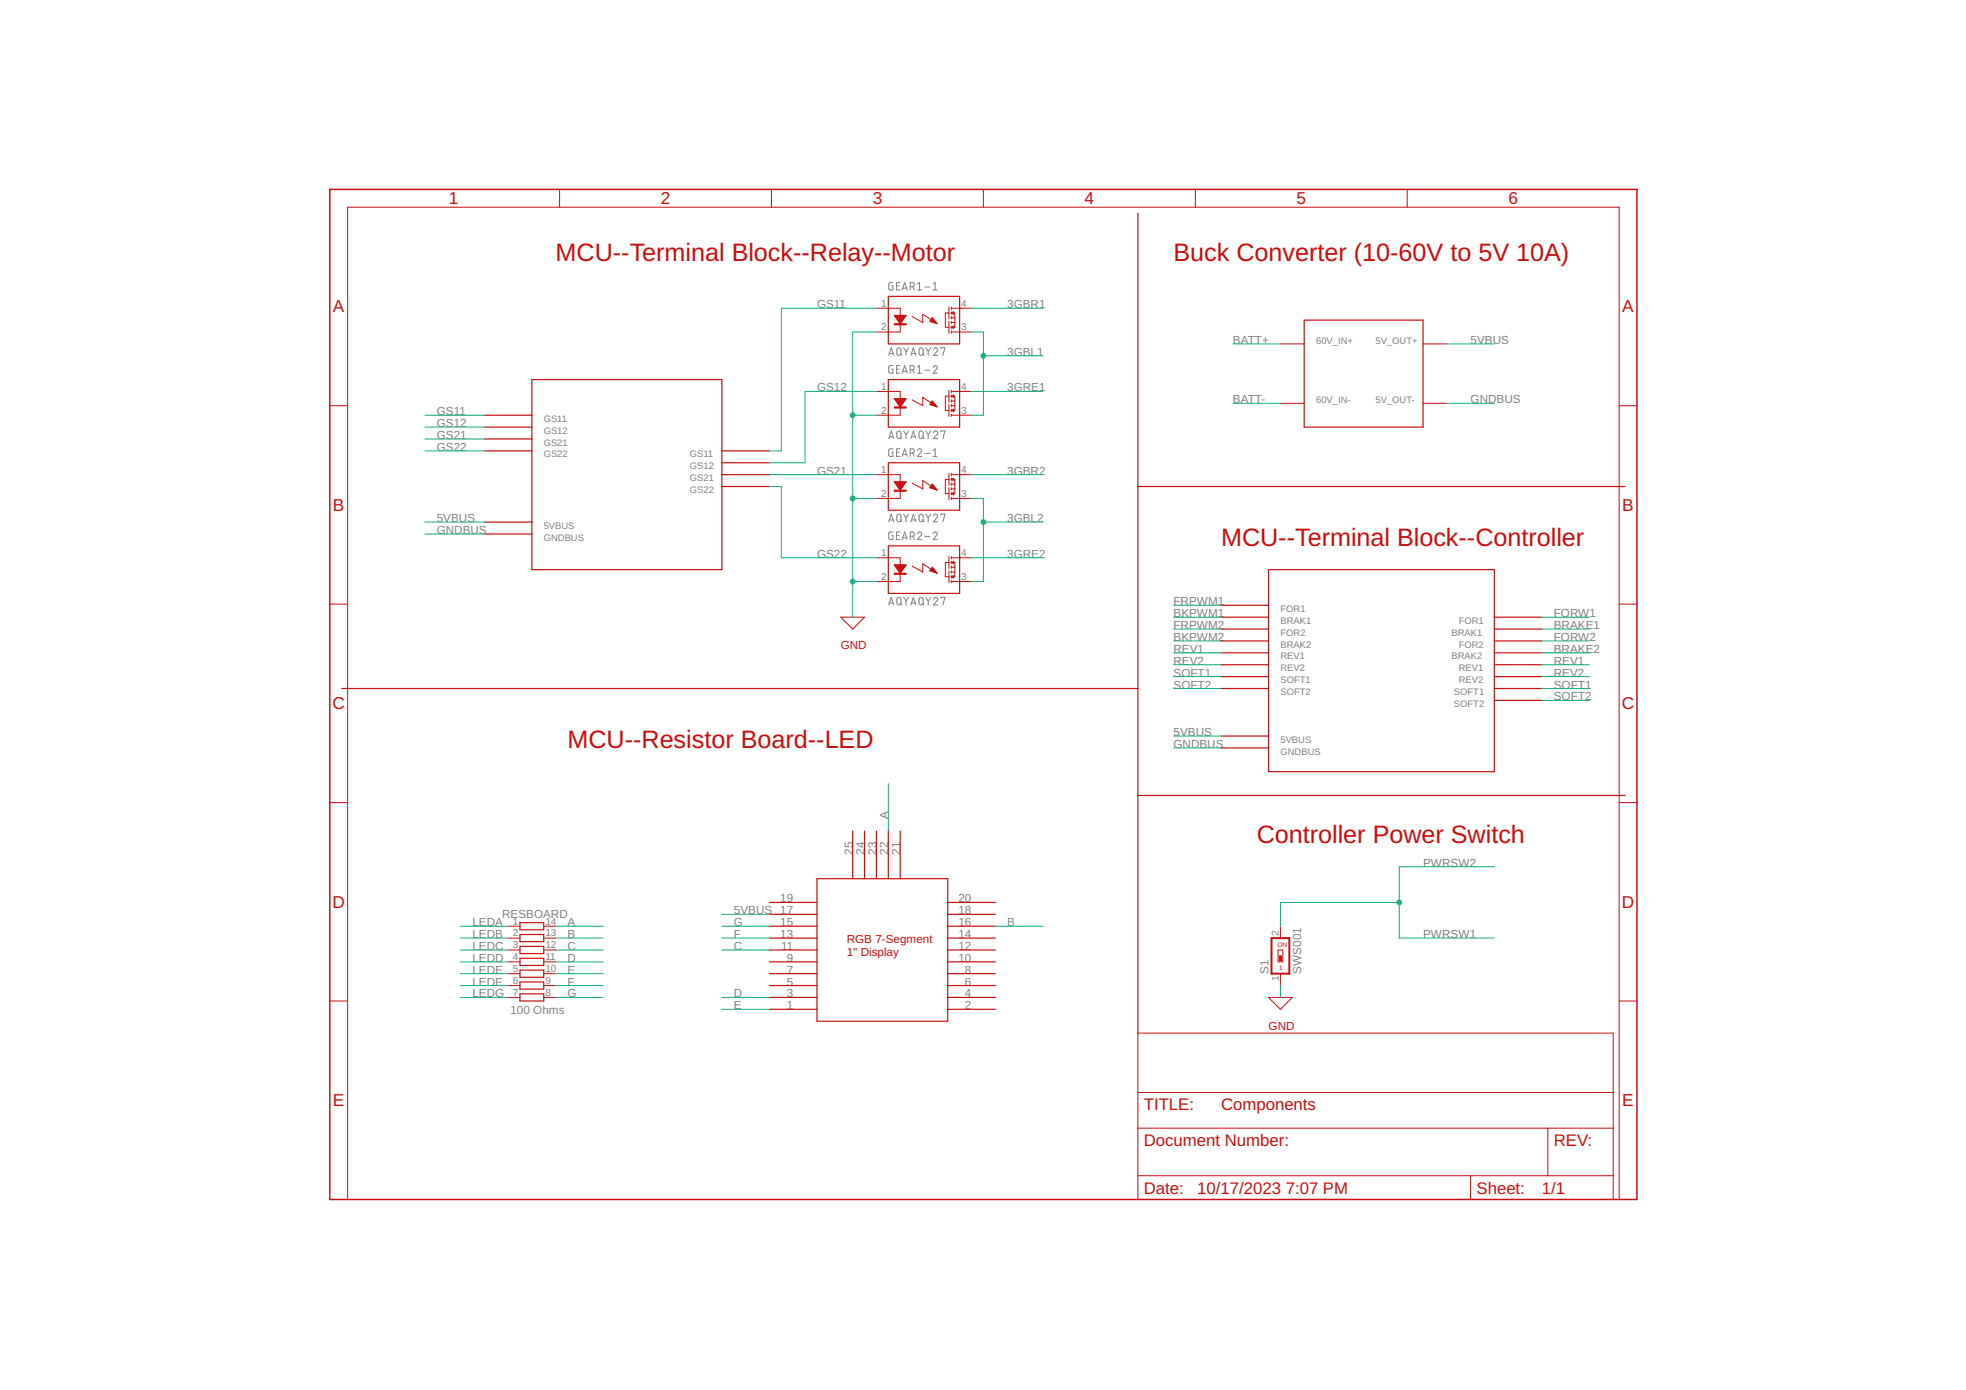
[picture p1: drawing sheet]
<svg xmlns="http://www.w3.org/2000/svg" width="420mm" height="297mm" viewBox="0 0 420 297" stroke-linecap="round" stroke-linejoin="round" font-family="sans-serif">
<g fill="none" stroke="#808080" stroke-width=".21">
<path d="M189.9 75.9l.6-1.6 .5 1.6M190.1 75.5h.8M190.8 60.4h-.7l-.2 .2v1l.2 .4h.7v-.9h-.2M190.8 78.1h-.5l-.4 .3v1l.2 .3 .7 .1v-.9h-.2M191.6 61.1h.5M191.6 78.9h.5M191.8 74.5l.3-.2 .3 .2 .2 1a.44 .44 0 0 1-.5 .4 .44 .44 0 0 1-.4-.4zM192.3 60.4h-.7v1.6h.7M192.3 78.1h-.7v1.7h.7M192.4 75.6l.3 .3M192.8 62l.5-1.6 .6 1.6M192.8 79.8l.5-1.7 .6 1.7"/>
<path d="M192.9 61.6h.8M192.9 79.4h.8M193.1 74.3l.5 .8M193.6 75.1v.8M194.2 74.3l-.6 .8M194.5 61.3h.5a.44 .44 0 0 0 .4-.5 .44 .44 0 0 0-.4-.4h-.5v1.6M194.5 79h.5a.46 .46 0 0 0 .4-.4 .46 .46 0 0 0-.4-.5h-.5v1.7M194.7 75.9l.5-1.6 .5 1.6M194.8 75.5h.8M195.1 61.3l.3 .7M195.1 79l.3 .8M196.1 62h.9"/>
<path d="M196.1 60.7l.4-.3v1.6M196.1 78.5l.4-.4v1.7M196.1 79.8h.9M196.5 74.5l.3-.2 .4 .2 .1 1a.44 .44 0 0 1-.5 .4 .44 .44 0 0 1-.4-.4zM197.1 75.6l.4 .3M197.7 61.3h1M197.7 79.1h1M197.8 74.3l.6 .8M198.4 75.1v.8M198.9 74.3l-.5 .8M199.4 78.5a.44 .44 0 0 1 .6-.3 .44 .44 0 0 1 .2 .7l-.8 .9h.9M199.4 62h.9"/>
<path d="M199.4 60.7l.5-.3v1.6M199.5 74.7a.45 .45 0 0 1 .6-.4 .45 .45 0 0 1 .2 .8l-.8 .8h.9M201.1 74.5v-.2h.9l-.5 1.6M189.9 93.7l.6-1.6 .5 1.6M190.1 93.3h.8M190.8 95.9h-.5l-.4 .2v1.1l.2 .3h.7v-.9h-.2M191.6 96.6h.5M191.8 92.2l.3-.1 .3 .1 .2 1.1a.44 .44 0 0 1-.5 .4 .44 .44 0 0 1-.4-.4zM192.3 95.9h-.7v1.6h.7M192.4 93.4l.3 .3M192.8 97.5l.5-1.6 .6 1.6M192.9 97.1h.8"/>
<path d="M193.1 92.1l.5 .8M193.6 92.9v.8M194.2 92.1l-.6 .8M194.5 96.8h.5a.46 .46 0 0 0 .4-.4 .46 .46 0 0 0-.4-.5h-.5v1.6M194.7 93.7l.5-1.6 .5 1.6M194.8 93.3h.8M195.1 96.8l.3 .7M196.1 96.3a.44 .44 0 0 1 .6-.4 .44 .44 0 0 1 .1 .7l-.7 .9h.9M196.5 92.2l.3-.1 .4 .1 .1 1.1a.44 .44 0 0 1-.5 .4 .44 .44 0 0 1-.4-.4zM197.1 93.4l.4 .3M197.7 96.9h1M197.8 92.1l.6 .8"/>
<path d="M198.4 92.9v.8M198.9 92.1l-.5 .8M199.4 96.3l.5-.4v1.6M199.4 97.5h.9M199.5 92.5a.44 .44 0 0 1 .6-.4 .44 .44 0 0 1 .2 .7l-.8 .9h.9M201.1 92.3v-.2h.9l-.5 1.6M189.9 111.5l.6-1.6 .5 1.6M190.1 111.1h.8M190.8 113.7h-.7l-.2 .2v1.1l.2 .3h.7v-.9h-.2M191.6 114.4h.5M191.8 110l.3-.1 .3 .1 .2 1.1a.44 .44 0 0 1-.5 .4 .44 .44 0 0 1-.4-.4zM192.3 113.7h-.7v1.6h.7"/>
<path d="M192.4 111.1l.3 .4M192.8 115.3l.5-1.6 .6 1.6M192.9 114.9h.8M193.1 109.9l.5 .7M193.6 110.6v.9M194.2 109.9l-.6 .7M194.5 114.6h.5a.46 .46 0 0 0 .4-.5 .46 .46 0 0 0-.4-.4h-.5v1.6M194.7 111.5l.5-1.6 .5 1.6M194.8 111.1h.8M195.1 114.6l.3 .7M196.1 114a.44 .44 0 0 1 .6-.3 .44 .44 0 0 1 .1 .7l-.7 .9h.9M196.5 110l.3-.1 .4 .1 .1 1.1a.44 .44 0 0 1-.5 .4 .44 .44 0 0 1-.4-.4z"/>
<path d="M197.1 111.1l.4 .4M197.7 114.7h1M197.8 109.9l.6 .7M198.4 110.6v.9M198.9 109.9l-.5 .7M199.4 114a.44 .44 0 0 1 .6-.3 .44 .44 0 0 1 .2 .7l-.8 .9h.9M199.5 110.2a.44 .44 0 0 1 .6-.3 .44 .44 0 0 1 .2 .7l-.8 .9h.9M201.1 110.1v-.2h.9l-.5 1.6M189.9 129.3l.6-1.6 .5 1.6M190.1 128.9h.8M191.8 127.8l.3-.1 .3 .1 .2 1a.44 .44 0 0 1-.5 .5 .44 .44 0 0 1-.4-.5zM192.4 128.9l.3 .4"/>
<path d="M193.1 127.7l.5 .7M193.6 128.4v.9M194.2 127.7l-.6 .7M194.7 129.3l.5-1.6 .5 1.6M194.8 128.9h.8M196.5 127.8l.3-.1 .4 .1 .1 1a.44 .44 0 0 1-.5 .5 .44 .44 0 0 1-.4-.5zM197.1 128.9l.4 .4M197.8 127.7l.6 .7M198.4 128.4v.9M198.9 127.7l-.5 .7M199.5 128a.44 .44 0 0 1 .6-.3 .44 .44 0 0 1 .2 .7l-.8 .9h.9M201.1 127.8v-.1h.9l-.5 1.6"/>
</g>
<g fill="none" stroke="#c90d0c" stroke-width=".25">
<path d="M243.2 45.6v175.2M189.8 63.3h15.3v10.2h-15.3zM278.7 68.4h25.4v22.9h-25.4zM103.5 91.3h10.2M103.5 88.7h10.2M103.5 93.8h10.2M103.5 96.4h10.2M113.7 81.1h40.6v40.6h-40.6zM154.3 96.4h10.1M154.3 98.9h10.1M189.8 81.1h15.3v10.2h-15.3zM189.8 98.9h15.3v10.1h-15.3z"/>
<path d="M103.5 111.6h10.2M103.5 114.1h10.2M154.3 104h10.1M154.3 101.4h10.1M189.8 116.6h15.3v10.2h-15.3zM243.2 104h104.1M261 129.3h10.1M261 131.9h10.1M261 134.4h10.1M261 137h10.1M261 139.5h10.1M271.1 121.7h48.3v43.2h-48.3z"/>
<path d="M319.4 131.9h10.1M319.4 134.4h10.1M319.4 137h10.1M319.4 139.5h10.1M73 147.1h170.2M261 142h10.1M261 157.3h10.1M261 159.8h10.1M261 144.6h10.1M261 147.1h10.1M319.4 142h10.1M319.4 144.6h10.1"/>
<path d="M319.4 147.1h10.1M319.4 149.7h10.1M182.2 177.6v10.2M184.8 177.6v10.2M187.3 177.6v10.2M189.8 177.6v10.2M192.4 177.6v10.2M243.2 170h104.1M111.1 197.2h5.1v1.5h-5.1zM111.1 199.7h5.1v1.5h-5.1zM164.4 192.8h10.2M164.4 195.4h10.2"/>
<path d="M164.4 197.9h10.2M174.6 187.8h27.9v30.4h-27.9zM202.5 192.8h10.2M202.5 195.4h10.2M202.5 197.9h10.2M111.1 202.2h5.1v1.6h-5.1zM111.1 204.8h5.1v1.5h-5.1zM111.1 207.3h5.1v1.5h-5.1zM111.1 209.8h5.1v1.6h-5.1zM111.1 212.4h5.1v1.5h-5.1zM164.4 200.5h10.2M164.4 203h10.2"/>
<path d="M164.4 205.5h10.2M164.4 208.1h10.2M164.4 210.6h10.2M164.4 213.1h10.2M164.4 215.7h10.2M202.5 200.5h10.2M202.5 203h10.2M202.5 205.5h10.2M202.5 208.1h10.2M202.5 210.6h10.2M202.5 213.1h10.2M202.5 215.7h10.2"/>
</g>
<g fill="none" stroke="#c90d0c" stroke-width=".21">
<path d="M119.6 40.5v3.8M164.9 40.5v3.8M210.2 40.5v3.8M255.5 40.5v3.8M300.7 40.5v3.8M187.3 65.9h5.1v5.1h-5.1M191.1 67.4h2.6l-1.3 1.8zM191.2 67.4h2.4M191.2 67.6h2.3M191.3 67.7h2.1M191.4 67.8h2M191.5 67.9h1.8"/>
<path d="M191.6 68h1.6M191.7 68.2h1.4M191.7 68.3h1.3M191.8 68.4h1.1M191.9 68.5h.9M192 68.6h.8M192.1 68.8h.6M192.2 68.9h.4M192.3 69h.2M192.4 69.1h.1M194.9 67.6l2.3 1.3v-1.8l3.1 2.1M198.7 68.7l1.6 .5"/>
<path d="M198.8 68.6h1M198.8 68.5h.9M198.9 68.4h.7M199 68.3h.5M199 68.8h.9M199.1 68.2h.4M199.2 68h.1M199.2 67.9h.1M199.2 67.9l-.5 .8M199.2 67.9l1.1 1.3M199.4 68.9h.6M199.7 69h.4"/>
<path d="M200.1 69.1h.1M202.8 66.9h-.8v3h.8M202.8 65.6v2.6M202.8 68.7v2.5M203.3 65.6v.5M203.3 66.6v.5M203.3 67.6v.6M203.3 68.7v.5M203.3 69.7v.5M203.3 70.7v.5M203.3 66.9h.8v3h-.8M203.3 66.9l.5-.3v.5z"/>
<path d="M203.3 69.9l.5-.2v.5zM203.3 67.9h.8M203.3 68.9h.8M203.3 65.9h4.3M203.3 71h4.3M273.6 73.5h5.1M304.1 73.5h5.1M70.5 86.7h3.8M187.3 83.7h5.1v5h-5.1M191.1 85.2h2.6l-1.3 1.8zM191.2 85.3h2.4M191.3 85.4h2.2"/>
<path d="M191.4 85.5h2M191.5 85.6h1.8M191.5 85.8h1.7M191.6 85.9h1.5M191.7 86h1.4M191.8 86.1h1.2M191.9 86.3h1M192 86.4h.8M192.1 86.5h.6M192.2 86.6h.4M192.2 86.7h.3M192.3 86.8h.1"/>
<path d="M194.9 85.4l2.3 1.3v-1.8l3.1 2.1M198.8 86.4h1M198.9 86.3h.8M198.9 86.5h1M198.9 86.1h.7M199 86h.5M199.1 85.9h.3M199.2 85.8h.1M199.2 85.7l1.1 1.3-1.6-.6zM199.3 86.6h.7M199.6 86.7h.5M200 86.8h.2"/>
<path d="M202.8 83.4v2.5M202.8 86.4v2.6M202.8 84.7h-.8v3h.8M203.3 86.7h.8M203.3 83.4v.5M203.3 84.4v.5M203.3 85.4v.5M203.3 86.4v.6M203.3 87.5v.5M203.3 88.5v.5M203.3 84.7l.5-.3v.5zM203.3 87.7l.5-.2v.5z"/>
<path d="M203.3 84.7h.8v3h-.8M203.3 85.7h.8M203.3 83.7h4.3M203.3 88.7h4.3M273.6 86.2h5.1M304.1 86.2h5.1M346 86.7h3.8M187.3 101.4h5.1v5.1h-5.1M187.3 119.2h5.1v5.1h-5.1M191.1 103h2.6l-1.3 1.7zM191.2 103h2.4M191.3 103.1h2.2"/>
<path d="M191.3 103.3h2.1M191.4 103.4h1.9M191.5 103.5h1.8M191.6 103.6h1.6M191.7 103.7h1.4M191.8 103.9h1.2M191.9 104h1M191.9 104.1h.9M192 104.2h.7M192.1 104.4h.6M192.2 104.5h.4M192.3 104.6h.2"/>
<path d="M192.4 104.7h.1M194.9 103.2l2.3 1.3v-1.8l3.1 2M198.7 104.2l.5-.7 1.1 1.2M198.7 104.2l1.6 .5M198.8 104.2h1.1M198.8 104.1h1M198.9 104h.8M199 103.9h.6M199.1 103.7h.4M199.1 104.4h.9M199.1 103.6h.3M199.2 103.5h.1"/>
<path d="M199.5 104.5h.5M199.9 104.6h.3M200.2 104.7h.1M202.8 101.2v2.5M202.8 104.2v2.6M202.8 118.9v2.6M202.8 102.4h-.8v3.1h.8M203.3 101.2v.5M203.3 102.2v.5M203.3 103.2v.5M203.3 104.2v.5M203.3 105.2v.5"/>
<path d="M203.3 106.3v.5M203.3 118.9v.5M203.3 120v.5M203.3 102.4l.5-.2v.5zM203.3 105.5l.5-.3v.5zM203.3 102.4h.8v3.1h-.8M203.3 103.5h.8M203.3 104.5h.8M203.3 101.4h4.3M203.3 106.5h4.3M203.3 119.2h4.3M70.5 129.1h3.8"/>
<path d="M179.7 131.9h5.1l-2.6 2.5zM191.1 120.7h2.6l-1.3 1.8zM191.1 120.8h2.5M191.2 120.9h2.3M191.3 121h2.2M191.4 121.1h2M191.5 121.2h1.8M191.6 121.3h1.6M191.6 121.5h1.5M191.7 121.6h1.3M191.8 121.7h1.2M191.9 121.8h.9"/>
<path d="M192 122h.8M192.1 122.1h.6M192.2 122.2h.4M192.3 122.3h.2M192.3 122.4h.1M194.9 121l2.3 1.2v-1.7l3.1 2M198.7 122l1.6 .5M198.8 122h1M198.8 121.8h.9M198.9 121.7h.7M199 122.1h.9M199 121.6h.5"/>
<path d="M199.1 121.5h.3M199.2 121.3h.1M199.2 121.2l-.5 .8M199.2 121.2l1.1 1.3M199.2 121.2l.1 .1M199.3 122.2h.7M199.7 122.3h.4M200.1 122.4h.1M202.8 122v2.5M202.8 120.2h-.8v3.1h.8M203.3 121v.5M203.3 122v.5"/>
<path d="M203.3 123v.5M203.3 124v.5M203.3 120.2l.5-.2v.5zM203.3 123.3l.5-.3v.5zM203.3 120.2h.8v3.1h-.8M203.3 121.2h.8M203.3 122.2h.8M203.3 124.3h4.3M346 129.1h3.8M70.5 171.5h3.8M346 171.5h3.8M108.6 197.9h2.5"/>
<path d="M116.2 197.9h2.5M273.6 197.9v2.6M70.5 213.9h3.8M108.6 205.5h2.5M108.6 203h2.5M108.6 213.1h2.5M108.6 200.5h2.5M108.6 208.1h2.5M108.6 210.6h2.5M116.2 205.5h2.5M116.2 203h2.5M116.2 213.1h2.5"/>
<path d="M116.2 200.5h2.5M116.2 208.1h2.5M116.2 210.6h2.5M271.1 213.1h5.1l-2.6 2.6zM273.1 203h1.1v2.5h-1.1zM273.6 208.1v2.5M346 213.9h3.8M243.2 220.8h101.6v35.5h-101.6zM243.2 233.5h101.6M74.3 256.3v-212h271.7v212M243.2 241.1h101.6M243.2 251.2h101.6"/>
<path d="M314.3 251.2v5.1M330.8 241.1v10.1"/>
</g>
<path d="M70.5 40.5h279.3v215.8h-279.3z" fill="none" stroke="#c90d0c" stroke-width=".32"/>
<g fill="#c90d0c" stroke="#c90d0c" stroke-width=".21">
<path d="M191.1 69.2h2.6v.2h-2.6z"/>
<path d="M191.1 87h2.6v.2h-2.6z"/>
<path d="M191.1 104.7h2.6v.3h-2.6z"/>
<path d="M191.1 122.5h2.6v.2h-2.6z"/>
<path d="M273.4 204.3h.5v1h-.5z"/>
</g>
<path d="M271.7 200.5h3.8v7.6h-3.8z" fill="none" stroke="#c90d0c" stroke-width=".42"/>
<g fill="none" stroke="#0dab76" stroke-width=".21">
<path d="M187.3 65.9h-20.3v30.5h-2.6M187.3 71h-5.1v60.9M207.6 65.9h15.3M207.6 71h2.6v17.7h-2.6M210.2 76h12.7M263.5 73.5h10.1M309.2 73.5h10.2M90.8 96.4h12.7M90.8 88.7h12.7M90.8 91.3h12.7M90.8 93.8h12.7M182.2 88.7h5.1"/>
<path d="M187.3 83.7h-15.2v15.2h-7.7M207.6 83.7h15.3M263.5 86.2h10.1M309.2 86.2h10.2M90.8 111.6h12.7M90.8 114.1h12.7M164.4 104h2.6v15.2h20.3M164.4 101.4h22.9M182.2 106.5h5.1M207.6 101.4h15.3M207.6 119.2h15.3M207.6 106.5h2.6v17.8h-2.6"/>
<path d="M210.2 111.6h12.7M182.2 124.3h5.1M250.8 129.3h10.2M250.8 131.9h10.2M250.8 134.4h10.2M250.8 137h10.2M250.8 139.5h10.2M329.5 131.9h10.2M329.5 134.4h10.2M329.5 137h10.2M329.5 139.5h10.2M250.8 157.3h10.2"/>
<path d="M250.8 159.8h10.2M250.8 142h10.2M250.8 144.6h10.2M250.8 147.1h10.2M329.5 142h10.2M329.5 144.6h10.2M329.5 147.1h10.2M329.5 149.7h10.2M189.8 167.4v10.2M98.4 197.9h10.2M118.7 197.9h10.2M154.3 195.4h10.1"/>
<path d="M154.3 197.9h10.1M212.7 197.9h10.2M299 192.8h-25.4v5.1M319.4 185.2h-20.4v15.3h20.4M98.4 200.5h10.2M98.4 203h10.2M98.4 205.5h10.2M98.4 208.1h10.2M98.4 210.6h10.2M98.4 213.1h10.2M118.7 200.5h10.2M118.7 203h10.2"/>
<path d="M118.7 205.5h10.2M118.7 208.1h10.2M118.7 210.6h10.2M118.7 213.1h10.2M154.3 200.5h10.1M154.3 203h10.1M154.3 213.1h10.1M154.3 215.7h10.1M273.6 210.6v2.5"/>
</g>
<g fill="#0dab76" stroke="#0dab76" stroke-width=".21">
<circle cx="182.2" cy="88.7" r=".51"/>
<circle cx="182.2" cy="106.5" r=".51"/>
<circle cx="182.2" cy="124.3" r=".51"/>
<circle cx="299" cy="192.8" r=".51"/>
<circle cx="210.2" cy="76" r=".51"/>
<circle cx="210.2" cy="111.6" r=".51"/>
</g>
<g font-size="5.4" fill="#c90d0c">
<text x="118.7" y="55.7">MCU--Terminal Block--Relay--Motor</text>
<text x="250.8" y="55.7">Buck Converter (10-60V to 5V 10A)</text>
<text x="261" y="116.7">MCU--Terminal Block--Controller</text>
<text x="121.3" y="159.8">MCU--Resistor Board--LED</text>
<text x="268.6" y="180.1">Controller Power Switch</text>
</g>
<g font-size="3.7" fill="#c90d0c">
<text x="95.9" y="43.7">1</text>
<text x="141.2" y="43.7">2</text>
<text x="186.5" y="43.7">3</text>
<text x="231.8" y="43.7">4</text>
<text x="277.1" y="43.7">5</text>
<text x="322.4" y="43.7">6</text>
<text x="71.2" y="66.8">A</text>
<text x="346.7" y="66.8">A</text>
<text x="71.2" y="109.2">B</text>
<text x="346.7" y="109.2">B</text>
<text x="71.1" y="151.6">C</text>
<text x="346.6" y="151.6">C</text>
<text x="71.1" y="194">D</text>
<text x="346.6" y="194">D</text>
<text x="71.2" y="236.4">E</text>
<text x="346.7" y="236.4">E</text>
</g>
<g font-size="3.6" fill="#c90d0c">
<text x="244.4" y="237.3">TITLE:</text>
<text x="261" y="237.3">Components</text>
<text x="244.4" y="244.9">Document Number:</text>
<text x="332.1" y="244.9">REV:</text>
<text x="244.4" y="255.1">Date:</text>
<text x="255.9" y="255.1">10/17/2023</text>
<text x="274.8" y="255.1">7:07 PM</text>
<text x="315.6" y="255.1">Sheet:</text>
<text x="329.5" y="255.1">1/1</text>
</g>
<g font-size="2.5" fill="#808080">
<text x="174.6" y="65.9">GS11</text>
<text x="215.2" y="65.9">3GBR1</text>
<text x="215.2" y="76">3GBL1</text>
<text x="263.5" y="73.5">BATT+</text>
<text x="314.3" y="73.5">5VBUS</text>
<text x="174.6" y="83.6">GS12</text>
<text x="215.2" y="83.6">3GRE1</text>
<text x="93.3" y="88.7">GS11</text>
<text x="263.5" y="86.2">BATT-</text>
<text x="314.3" y="86.2">GNDBUS</text>
<text x="93.3" y="91.3">GS12</text>
<text x="93.3" y="93.8">GS21</text>
<text x="93.3" y="96.3">GS22</text>
<text x="174.6" y="101.4">GS21</text>
<text x="215.2" y="101.4">3GBR2</text>
<text x="93.3" y="111.6">5VBUS</text>
<text x="215.2" y="111.6">3GBL2</text>
<text x="93.3" y="114.1">GNDBUS</text>
<text x="174.6" y="119.2">GS22</text>
<text x="215.2" y="119.2">3GRE2</text>
<text x="250.8" y="129.4">FRPWM1</text>
<text x="250.8" y="131.9">BKPWM1</text>
<text x="332.1" y="131.9">FORW1</text>
<text x="250.8" y="134.4">FRPWM2</text>
<text x="250.8" y="137">BKPWM2</text>
<text x="332.1" y="134.4">BRAKE1</text>
<text x="332.1" y="137">FORW2</text>
<text x="250.8" y="139.5">REV1</text>
<text x="250.8" y="142.1">REV2</text>
<text x="332.1" y="142.1">REV1</text>
<text x="332.1" y="139.5">BRAKE2</text>
<text x="250.8" y="144.6">SOFT1</text>
<text x="250.8" y="147.1">SOFT2</text>
<text x="332.1" y="144.6">REV2</text>
<text x="332.1" y="147.1">SOFT1</text>
<text x="332.1" y="149.7">SOFT2</text>
<text x="250.8" y="157.3">5VBUS</text>
<text x="250.8" y="159.8">GNDBUS</text>
<text x="189.8" y="175.1" transform="rotate(-90 189.8 175.1)">A</text>
<text x="182.2" y="182.7" transform="rotate(-90 182.2 182.7)">25</text>
<text x="184.8" y="182.7" transform="rotate(-90 184.8 182.7)">24</text>
<text x="187.3" y="182.7" transform="rotate(-90 187.3 182.7)">23</text>
<text x="189.8" y="182.7" transform="rotate(-90 189.8 182.7)">22</text>
<text x="192.4" y="182.7" transform="rotate(-90 192.4 182.7)">21</text>
<text x="304.1" y="185.2">PWRSW2</text>
<text x="101" y="197.9">LEDA</text>
<text x="107.3" y="196.1">RESBOARD</text>
<text x="121.3" y="197.9">A</text>
<text x="156.8" y="195.4">5VBUS 17</text>
<text x="156.8" y="197.9">G</text>
<text x="166.7" y="197.9">15</text>
<text x="166.7" y="192.8">19</text>
<text x="204.8" y="197.9">16</text>
<text x="204.8" y="195.4">18</text>
<text x="204.8" y="192.8">20</text>
<text x="215.2" y="197.9">B</text>
<text x="101" y="200.5">LEDB</text>
<text x="101" y="203">LEDC</text>
<text x="121.3" y="200.5">B</text>
<text x="121.3" y="203">C</text>
<text x="156.8" y="203">C</text>
<text x="156.8" y="200.5">F</text>
<text x="166.7" y="200.5">13</text>
<text x="166.9" y="203">11</text>
<text x="204.8" y="203">12</text>
<text x="204.8" y="200.5">14</text>
<text x="304.1" y="200.5">PWRSW1</text>
<text x="101" y="205.5">LEDD</text>
<text x="101" y="208.1">LEDE</text>
<text x="121.3" y="205.5">D</text>
<text x="121.3" y="208.1">E</text>
<text x="168.1" y="208.1">7</text>
<text x="168.1" y="205.5">9</text>
<text x="204.8" y="205.5">10</text>
<text x="206.2" y="208.1">8</text>
<text x="271.1" y="208.1" transform="rotate(-90 271.1 208.1)">S1</text>
<text x="278.1" y="208.1" transform="rotate(-90 278.1 208.1)">SWS001</text>
<text x="101" y="210.6">LEDF</text>
<text x="101" y="213.2">LEDG</text>
<text x="121.3" y="210.6">F</text>
<text x="121.3" y="213.2">G</text>
<text x="156.8" y="213.2">D</text>
<text x="156.8" y="215.7">E</text>
<text x="168.1" y="215.7">1</text>
<text x="168.1" y="213.2">3</text>
<text x="168.1" y="210.6">5</text>
<text x="206.2" y="215.7">2</text>
<text x="206.2" y="213.2">4</text>
<text x="206.2" y="210.6">6</text>
<text x="109.1" y="216.7">100 Ohms</text>
</g>
<g font-size="2.5" fill="#c90d0c">
<text x="179.7" y="138.8">GND</text>
<text x="181" y="201.6">RGB 7-Segment</text>
<text x="181" y="204.3">1&quot; Display</text>
<text x="271.1" y="220">GND</text>
</g>
<g font-size="2.1" fill="#808080">
<text x="188.3" y="65.5">1</text>
<text x="205.4" y="65.5">4</text>
<text x="188.3" y="70.6">2</text>
<text x="205.4" y="70.6">3</text>
<text x="188.3" y="83.3">1</text>
<text x="205.4" y="83.3">4</text>
<text x="188.3" y="88.4">2</text>
<text x="205.4" y="88.4">3</text>
<text x="188.3" y="101.1">1</text>
<text x="205.4" y="101.1">4</text>
<text x="188.3" y="106.1">2</text>
<text x="205.4" y="106.1">3</text>
<text x="188.3" y="118.8">1</text>
<text x="205.4" y="118.8">4</text>
<text x="188.3" y="123.9">2</text>
<text x="205.4" y="123.9">3</text>
<text x="109.6" y="197.6">1</text>
<text x="116.6" y="197.6">14</text>
<text x="109.6" y="200.1">2</text>
<text x="109.6" y="202.6">3</text>
<text x="116.6" y="202.6">12</text>
<text x="116.6" y="200.1">13</text>
<text x="273.3" y="200.1" transform="rotate(-90 273.3 200.1)">2</text>
<text x="109.6" y="205.2">4</text>
<text x="109.6" y="207.7">5</text>
<text x="116.6" y="207.7">10</text>
<text x="116.6" y="205.2">11</text>
<text x="273.3" y="209.6" transform="rotate(-90 273.3 209.6)">1</text>
<text x="109.6" y="210.3">6</text>
<text x="109.6" y="212.8">7</text>
<text x="116.6" y="212.8">8</text>
<text x="116.6" y="210.3">9</text>
</g>
<g font-size="2" fill="#808080">
<text x="281.3" y="73.5">60V_IN+</text>
<text x="294" y="73.5">5V_OUT+</text>
<text x="281.3" y="86.2">60V_IN-</text>
<text x="294" y="86.2">5V_OUT-</text>
<text x="116.2" y="90.1">GS11</text>
<text x="116.2" y="92.7">GS12</text>
<text x="116.2" y="95.2">GS21</text>
<text x="116.2" y="97.8">GS22</text>
<text x="147.4" y="97.8">GS11</text>
<text x="147.4" y="100.3">GS12</text>
<text x="147.4" y="102.8">GS21</text>
<text x="147.4" y="105.4">GS22</text>
<text x="116.2" y="113">5VBUS</text>
<text x="116.2" y="115.5">GNDBUS</text>
<text x="273.7" y="130.8">FOR1</text>
<text x="273.7" y="135.9">FOR2</text>
<text x="273.7" y="133.3">BRAK1</text>
<text x="310.2" y="135.9">BRAK1</text>
<text x="311.7" y="133.3">FOR1</text>
<text x="273.7" y="138.4">BRAK2</text>
<text x="273.7" y="140.9">REV1</text>
<text x="273.7" y="143.5">REV2</text>
<text x="310.2" y="140.9">BRAK2</text>
<text x="311.7" y="138.4">FOR2</text>
<text x="311.7" y="143.5">REV1</text>
<text x="273.7" y="146">SOFT1</text>
<text x="273.7" y="148.5">SOFT2</text>
<text x="310.7" y="148.5">SOFT1</text>
<text x="311.7" y="146">REV2</text>
<text x="310.7" y="151.1">SOFT2</text>
<text x="273.7" y="158.7">5VBUS</text>
<text x="273.7" y="161.2">GNDBUS</text>
</g>
<g font-size="1.4" fill="#c90d0c">
<text x="273" y="202.4">ON</text>
<text x="273.4" y="207.2">1</text>
</g>
</svg>
